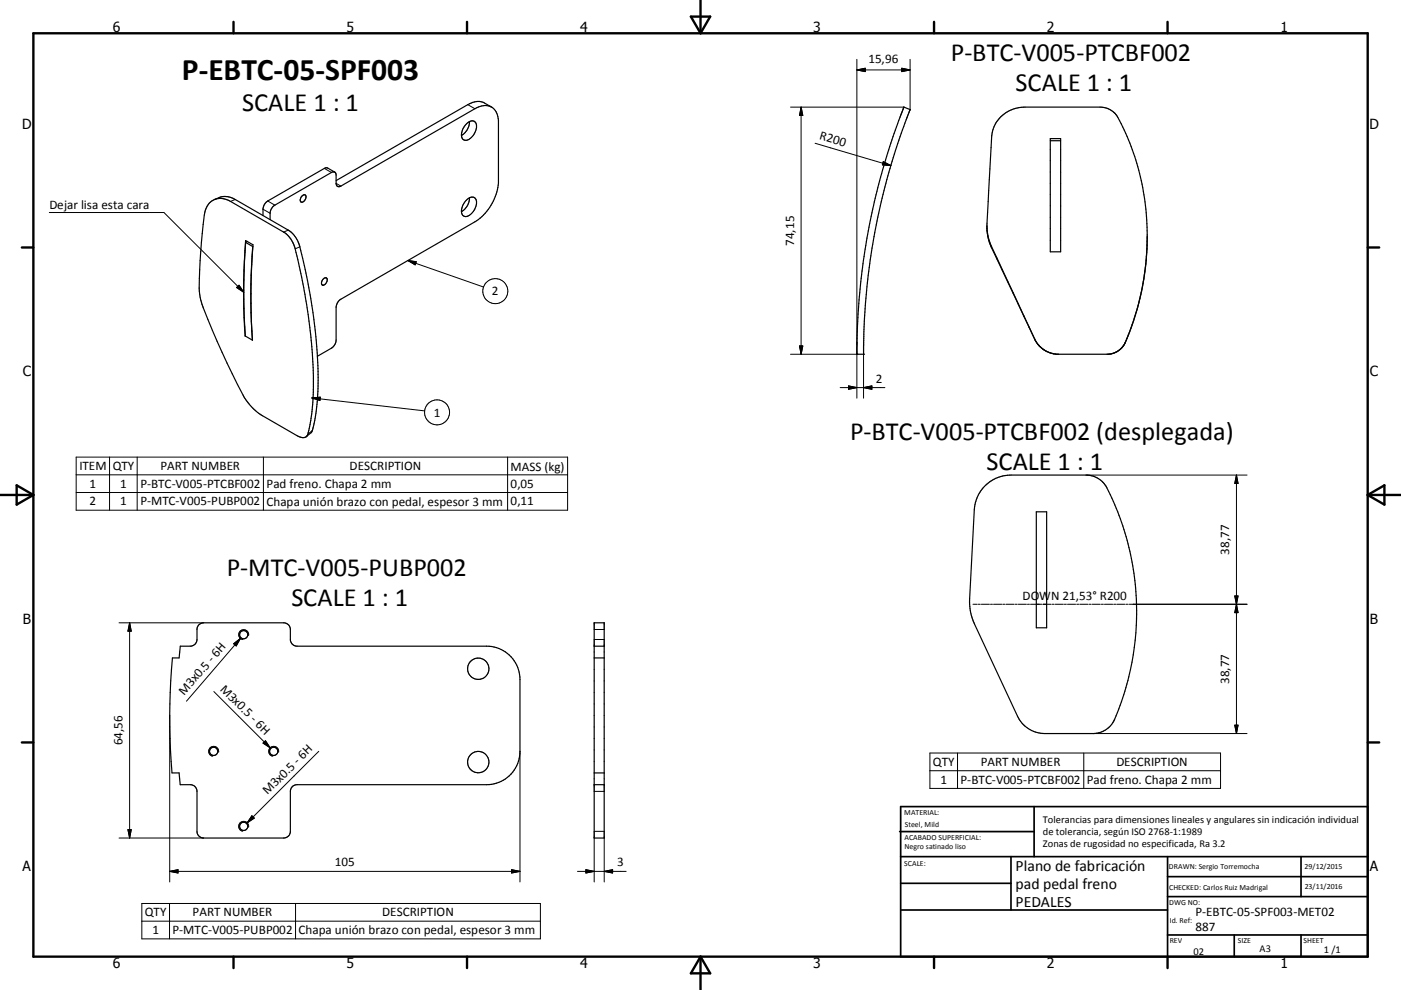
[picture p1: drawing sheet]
<svg xmlns="http://www.w3.org/2000/svg" width="420mm" height="297mm" viewBox="0 0 420 297" stroke-linecap="round" stroke-linejoin="round" font-family="sans-serif">
<g fill="none" stroke="#000" stroke-width=".36">
<path d="M139.6 37.5a2.1 2.1 0 0 1 2.8-1 3.7 3.7 0 0 1-1 4.7 1.68 1.68 0 0 1-2.9 .2 4.1 4.1 0 0 1 1.1-3.9zM140.8 36.5a4.9 4.9 0 0 1-2.5 4.1M147.4 32.1l-2.1-1.2a4.8 4.8 0 0 0-5.1 .5l-39.4 22.8M271 32.2l-4.9 13.8a201.8 201.8 0 0 0-8.1 39.7l-.8 8.5-.3 12.1h2l.2-8.3a197.4 197.4 0 0 1 3.6-30.5l1.5-6.9a197 197 0 0 1 8.4-27.2l.2-.5M271 32.1v.1M271 32.1l1.8 .8M272.8 32.9h.1M64.3 59.9l1.4-.6a5.5 5.5 0 0 1 4.8 .5l15.9 9.2a8.2 8.2 0 0 1 3.5 5l2.3 10.1 1.2 6.6 1.1 8.3 .7 7.9M90.6 58.7a.69 .69 0 0 1 1.1-.1 .69 .69 0 0 1-.1 1 .9 .9 0 0 1-.6 .9 .9 .9 0 0 1-1-.2l.2-1zM100.4 51.6l-2.3-1.3-.6 .1-17.2 9.9a3.2 3.2 0 0 0-1.5 2.5v1.9M140.8 59.4a4.9 4.9 0 0 1-2.5 4.1M314.9 41.6h3.1v33.9h-3.1z"/>
<path d="M314.9 42.2h3.1M63 60.7a4.9 4.9 0 0 1 6.1-.3l15.9 9.2a8.2 8.2 0 0 1 3.5 5.1l1.9 8.4a185.1 185.1 0 0 1 2.9 19l.6 8.2 .1 5.8a42.6 42.6 0 0 1-2.1 14.8 2.47 2.47 0 0 1-3-.3l-10.2-5.9a16.4 16.4 0 0 1-5.8-6.2 190.8 190.8 0 0 1-12.7-28.4l-.3-1.8a43.3 43.3 0 0 1 .1-10.1 90.8 90.8 0 0 1 1.7-15.5zM73.6 72.7l-.4 8.7-.1 8.5M73.6 72.7l2.2 1.3M74.1 72.4l-.5 .3M75.6 76.4a191.6 191.6 0 0 0 .1 25.7l-2.2-1.3M75.8 73.9v.1M81 65.9v-1.9a3 3 0 0 1 1.4-2.5l17-9.8a.85 .85 0 0 1 1-.1 .85 .85 0 0 1 .4 1v2.4a.87 .87 0 0 0 .4 .9 .87 .87 0 0 0 1-.1l40.2-23.2a4.3 4.3 0 0 1 6.4 1l.6 2.5v18.8a15.8 15.8 0 0 1-7 11.7l-40.2 23.2a3 3 0 0 0-1.4 2.4v9.8a3.1 3.1 0 0 1-1.4 2.5l-4.2 2.4M139.6 60.3a2.12 2.12 0 0 1 2.8-.9 3.7 3.7 0 0 1-1 4.7 1.69 1.69 0 0 1-2.9 .2 4.1 4.1 0 0 1 1.1-4zM295.9 68.6l1.4-27.5a9.8 9.8 0 0 1 10-9h22.5a6.1 6.1 0 0 1 5.3 3.1 75.2 75.2 0 0 1 8.7 39.6M295.9 68v.6M295.9 69.1l.5 2.8 .7 2 13.7 28.9"/>
<path d="M295.9 68.6v.5M295.9 69.1l.5 2.5 .7 1.9 9.8 21.2M343.8 75.8a78.5 78.5 0 0 1-5.1 23.7M343.9 71.1a81.2 81.2 0 0 1-4.9 27.4M73.1 92.5l.4 8.3M96.8 83.8a.68 .68 0 0 1 .9-.4 .68 .68 0 0 1 .4 .9 1.24 1.24 0 0 1-1.5 1.1 1.39 1.39 0 0 1 .2-1.6zM306.9 94.8l1.7 3.5M308.6 98.2l2.2 4.5M338.7 99.5l-.8 2.1M338.7 99.6l-.3 .7M338.9 98.8l-.2 .8M73.6 100.8a179.6 179.6 0 0 1 0-28.6l2.3 1.2a179.7 179.7 0 0 0-.2 28.6"/>
<path d="M73.6 100.8h-.1M95.2 106.9a67.1 67.1 0 0 1-1.6 22.3l-.2 .5-1.6 1.3M310.8 102.7l1.8 2M311.6 103.8l1 .9M312.6 104.7l2.3 1.2M312.6 104.7l1.3 .8M314.4 105.7l.5 .2M334.5 105.7l-2.1 .6h-15.5l-2-.4M334.5 105.7l-2.2 .6M337.4 102.6l-.4 .8a6.4 6.4 0 0 1-2.5 2.3M337.9 101.6l-1.3 2.4-.7 .8-1.4 .9M337.9 101.6l-.2 .5"/>
<path d="M338.3 100.5l-.4 1.1M295.1 145.9a10.9 10.9 0 0 1 8-3.4h22.5a7 7 0 0 1 6.3 3.9 81.4 81.4 0 0 1 1.7 70.5 7 7 0 0 1-5.9 3.2h-14.5a9.1 9.1 0 0 1-8.1-5.2l-12.9-27.6a16 16 0 0 1-1.5-7.6l1.4-26.7a11.1 11.1 0 0 1 3-7.1zM310.7 153.5h3.1v34.8h-3.1zM59.5 187.6l.5-.5 1-.3h24a2.03 2.03 0 0 1 2.1 2.1v3a2.02 2.02 0 0 0 2 2h56.8a10 10 0 0 1 10 10v21.5a10 10 0 0 1-10 10h-56.8a1.97 1.97 0 0 0-2 2v12a1.98 1.98 0 0 1-2.1 2h-24a2.02 2.02 0 0 1-1.9-2v-12a2.02 2.02 0 0 0-2.1-2h-3l-.3-3.5h-2.1a198.3 198.3 0 0 1 .1-34.5h2l.4-3.5h2.9a2.03 2.03 0 0 0 2.1-2v-3.4zM178.1 186.8h3v64.6h-3zM178.1 193.9h3M178.1 197.4h3M178.1 235.4h3M178.1 231.9h3"/>
<circle cx="73.1" cy="190.4" r="1.23"/>
<circle cx="143.4" cy="200.6" r="3.2"/>
<circle cx="64" cy="225.4" r="1.23"/>
<circle cx="82.1" cy="225.4" r="1.23"/>
<circle cx="143.4" cy="228.6" r="3.2"/>
<circle cx="73.1" cy="247.9" r="1.23"/>
</g>
<g fill="none" stroke="#000" stroke-width=".3">
<path d="M256.9 17.8v101.7M272.8 17.8v15.1M140.2 31.4l2.2 1.2M237 32.1h34M240.2 32.1v74.2M240.2 32.1l.5 2.5h-1zM256.9 21h15.9M256.9 21l2.5-.5v1zM270.4 20.5l2.4 .5-2.4 .5zM70.5 59.8l-1.4 .6M97.2 50.5l2.2 1.2M100.8 55l1.4 .8"/>
<path d="M244.4 43l22.7 6.7M264.8 48.5l2.3 1.2-2.6-.2zM14.8 63.8h34.4l23.9 23.9M78.8 62.8l2.2 1.2M80.3 60.3l2.1 1.2M86.4 69l-1.4 .6M89.9 74l-1.4 .7M122.3 78.2l22.7 7.9M122.3 78.2l2.5 .3-.3 1zM70.9 86.3l.8-.7 1.4 2.1zM93.5 119.4l33.8 3.9M93.5 119.4l2.5-.2-.1 .9z"/>
<path d="M237 106.3h19.9M239.7 103.8h1l-.5 2.5zM251.9 116.3h13.4M254.4 115.8l2.5 .5-2.5 .5zM258.9 116.3l2.5-.5v1zM258.9 106.3v13.2M22.8 137.1h147.4v16h-147.4zM32.8 137.1v16M41.1 137.1v16M79 137.1v16M93.6 129.2l-1.3 1.1M152.2 137.1v16"/>
<path d="M22.8 142.5h147.4M22.8 147.8h147.4M325.6 142.5h48.3M370.7 142.5v77.6M370.7 142.5l.5 2.5h-1zM370.2 178.8h1l-.5 2.5zM35.7 186.8h25.3M38.9 186.8v64.6M38.9 186.8l.4 2.6h-.9zM70.1 193.1l2-1.6-1.3 2.3zM72.1 191.5l-16.2 18.9M74.5 190.7a1.5 1.5 0 0 0-1.2-1.8 1.5 1.5 0 0 0-1.7 1.2 1.5 1.5 0 0 0 1.2 1.8"/>
<path d="M178.1 191.9h3M178.1 188.9h3M291.7 181.3h1.3M293.3 181.3h.6M294.2 181.3h2.5M297 181.3h.6M297.9 181.3h2.4M300.6 181.3h.7M301.6 181.3h2.4M304.3 181.3h.7M305.3 181.3h2.4M308 181.3h.6"/>
<path d="M308.9 181.3h3.4M312.7 181.3h2.4M315.4 181.3h.6M316.3 181.3h2.5M319.1 181.3h.6M320 181.3h2.5M322.8 181.3h.6M323.7 181.3h2.5M326.5 181.3h.6M327.4 181.3h2.5M330.2 181.3h.6M331.1 181.3h2.5"/>
<path d="M333.9 181.3h.6M334.8 181.3h2.5M337.6 181.3h.6M338.5 181.3h35.4M370.7 181.3l.5 2.5h-1zM50.9 214.6v50M64.1 207.5l16.9 16.8M370.2 217.6h1l-.5 2.5zM65.5 225.7a1.5 1.5 0 0 0-1.2-1.8 1.5 1.5 0 0 0-1.7 1.2 1.5 1.5 0 0 0 1.2 1.8M78.9 222.9l.7-.7 1.4 2.1zM81 224.4a1.5 1.5 0 0 0 .8 2.5M81 224.4a1.49 1.49 0 0 1 1.7-.3 1.49 1.49 0 0 1 .8 1.6"/>
<path d="M95.6 225.4l-21.5 21.4M155.9 225.4v39.2M178.1 237.4h3M278.8 225.9h87.1v10.6h-87.1zM278.8 231.2h87.1M287.1 225.9v10.6M324.9 225.9v10.6M327.7 220.1h46.2M35.7 251.4h25.3M38.4 248.9h.9l-.4 2.5zM74.1 246.8a1.5 1.5 0 0 0-2.4 .4 1.5 1.5 0 0 0 1.1 2.2M74.1 246.8l.4 .8v.6"/>
<path d="M75.5 244.7l.7 .7-2.1 1.4zM178.1 249.4h3M178.1 251.4v13.2M181.1 251.4v13.2M42.5 271.1h119.5v10.6h-119.5zM42.5 276.4h119.5M50.8 271.1v10.6M50.9 261.4h105M50.9 261.4l2.5-.5v1zM88.6 271.1v10.6M153.4 260.9l2.5 .5-2.5 .5zM173.1 261.4h14.6"/>
<path d="M175.7 260.9l2.4 .5-2.4 .5zM181.1 261.4l2.6-.5v1z"/>
<circle cx="148.5" cy="87.4" r="3.7"/>
<circle cx="131" cy="123.7" r="3.8"/>
</g>
<g fill="#000">
<circle cx="256.9" cy="106.3" r=".18"/>
<circle cx="258.9" cy="106.3" r=".18"/>
</g>
<g fill="none" stroke="#000" stroke-width=".71">
<path d="M10 10h400v277h-400zM70 6.6v3.4M140 6.6v3.4M207.1 5h5.8l-2.9 5zM210 0v10M280 6.6v3.4M350 6.6v3.4M6.6 74.2h3.4M410 74.2h3.5M0 148.5h10M5 145.6l5 2.9-5 2.9zM410 148.5h10.1"/>
<path d="M410 148.5l5.1-2.9v5.8zM6.6 222.7h3.4M410 222.7h3.5M70 287v3.4M140 287v3.4M210 287v10M210 287l2.9 5h-5.8zM280 287v3.4M350 287v3.4"/>
</g>
<g fill="none" stroke="#000" stroke-width=".51">
<path d="M269.7 249.5h40.3M270 242h140v45h-140zM270 257h140M303.1 257v16M310 242v15M350 257v30M390.1 257v12M270 265h33.1M270 273h80M350 269h60M350 263h60M350 280.5h60"/>
<path d="M370 280.5v6.5M390.1 280.5v6.5"/>
</g>
<g fill="#000" stroke="#000" stroke-width=".3">
<path d="M240.2 32.1l.5 2.5h-1zM256.9 21l2.5-.5v1zM270.4 20.5l2.4 .5-2.4 .5zM264.8 48.5l2.3 1.2-2.6-.2zM122.3 78.2l2.5 .3-.3 1zM70.9 86.3l.8-.7 1.4 2.1zM93.5 119.4l2.5-.2-.1 .9zM239.7 103.8h1l-.5 2.5zM254.4 115.8l2.5 .5-2.5 .5zM258.9 116.3l2.5-.5v1zM370.7 142.5l.5 2.5h-1zM370.2 178.8h1l-.5 2.5z"/>
<path d="M38.9 186.8l.4 2.6h-.9zM70.1 193.1l2-1.6-1.3 2.3zM370.7 181.3l.5 2.5h-1zM370.2 217.6h1l-.5 2.5zM78.9 222.9l.7-.7 1.4 2.1zM38.4 248.9h.9l-.4 2.5zM75.5 244.7l.7 .7-2.1 1.4zM50.9 261.4l2.5-.5v1zM153.4 260.9l2.5 .5-2.5 .5zM175.7 260.9l2.4 .5-2.4 .5zM181.1 261.4l2.6-.5v1z"/>
</g>
<text font-size="9.4" x="54.5" y="23.9">P-EBTC-05-SPF003</text>
<g font-size="7.9">
<text x="285.1" y="18.2">P-BTC-V005-PTCBF002</text>
<text x="304.5" y="27.3">SCALE 1 : 1</text>
<text x="72.6" y="33.4">SCALE 1 : 1</text>
<text x="254.8" y="132.1">P-BTC-V005-PTCBF002 (desplegada)</text>
<text x="295.7" y="141.1">SCALE 1 : 1</text>
<text x="68" y="172.7">P-MTC-V005-PUBP002</text>
<text x="87.4" y="181.7">SCALE 1 : 1</text>
</g>
<g font-size="4.7">
<text x="304.5" y="261.2">Plano de fabricación</text>
<text x="304.5" y="266.6">pad pedal freno</text>
<text x="304.5" y="272">PEDALES</text>
</g>
<g font-size="4.2">
<text x="33.9" y="9.6">6</text>
<text x="103.9" y="9.6">5</text>
<text x="173.9" y="9.6">4</text>
<text x="243.8" y="9.6">3</text>
<text x="313.9" y="9.6">2</text>
<text x="383.9" y="9.6">1</text>
<text x="6.7" y="38.7">D</text>
<text x="410.5" y="38.7">D</text>
<text x="6.9" y="112.9">C</text>
<text x="410.7" y="112.9">C</text>
<text x="6.9" y="187.1">B</text>
<text x="410.7" y="187.1">B</text>
<text x="6.8" y="261.4">A</text>
<text x="410.7" y="261.4">A</text>
<text x="33.9" y="290.4">6</text>
<text x="103.9" y="290.4">5</text>
<text x="173.9" y="290.4">4</text>
<text x="243.8" y="290.4">3</text>
<text x="313.9" y="290.4">2</text>
<text x="383.9" y="290.4">1</text>
</g>
<g font-size="3.9">
<text x="260.3" y="19">15,96</text>
<text x="245.5" y="41.7" transform="rotate(16 245.5 41.7)">R200</text>
<text x="14.8" y="62.7">Dejar lisa esta cara</text>
<text x="238.1" y="73.7" transform="rotate(-90 238.1 73.7)">74,15</text>
<text x="147.5" y="88.6">2</text>
<text x="262.6" y="114.8">2</text>
<text x="130" y="125">1</text>
<text x="23.8" y="141.1">ITEM</text>
<text x="33.8" y="141.1">QTY</text>
<text x="48.1" y="141.1">PART NUMBER</text>
<text x="104.8" y="141.1">DESCRIPTION</text>
<text x="153.1" y="141.2">MASS (kg)</text>
<text x="26.8" y="146.4">1</text>
<text x="36" y="146.4">1</text>
<text x="42.1" y="146.4">P-BTC-V005-PTCBF002</text>
<text x="79.9" y="146.5">Pad freno. Chapa 2 mm</text>
<text x="153.1" y="146.4">0,05</text>
<text x="26.8" y="151.6">2</text>
<text x="36" y="151.6">1</text>
<text x="42.1" y="151.6">P-MTC-V005-PUBP002</text>
<text x="79.9" y="151.7">Chapa unión brazo con pedal, espesor 3 mm</text>
<text x="153.1" y="151.6">0,11</text>
<text x="368.6" y="166.4" transform="rotate(-90 368.6 166.4)">38,77</text>
<text x="306.6" y="180">DO</text>
<text x="311.6" y="180">WN 21,53° R200</text>
<text x="55.2" y="208.8" transform="rotate(-49 55.2 208.8)">M3x0.5 - 6H</text>
<text x="65.8" y="206.9" transform="rotate(45 65.8 206.9)">M3x0.5 - 6H</text>
<text x="368.6" y="205.1" transform="rotate(-90 368.6 205.1)">38,77</text>
<text x="36.7" y="223.6" transform="rotate(-90 36.7 223.6)">64,56</text>
<text x="279.7" y="229.9">QTY</text>
<text x="294" y="229.8">PART NUMBER</text>
<text x="334.7" y="229.9">DESCRIPTION</text>
<text x="80.2" y="238.6" transform="rotate(-45 80.2 238.6)">M3x0.5 - 6H</text>
<text x="281.9" y="235.1">1</text>
<text x="288" y="235.1">P-BTC-V005-PTCBF002</text>
<text x="325.8" y="235.2">Pad freno. Chapa 2 mm</text>
<text x="100.4" y="259.8">105</text>
<text x="185" y="259.8">3</text>
<text x="43.4" y="274.9">QTY</text>
<text x="57.7" y="274.9">PART NUMBER</text>
<text x="114.6" y="274.9">DESCRIPTION</text>
<text x="358.4" y="274.9">P-EBTC-05-SPF003-MET02</text>
<text x="45.7" y="280.2">1</text>
<text x="51.7" y="280.2">P-MTC-V005-PUBP002</text>
<text x="89.5" y="280.3">Chapa unión brazo con pedal, espesor 3 mm</text>
<text x="358.4" y="279.4">887</text>
</g>
<g font-size="3.1">
<text x="312.7" y="246.8">Tolerancias para dimensiones lineales y angulares sin indicación individual</text>
<text x="312.7" y="250.4">de tolerancia, según ISO 2768-1:1989</text>
<text x="312.7" y="254">Zonas de rugosidad no especificada, Ra 3.2</text>
<text x="357.8" y="286.5">02</text>
<text x="377.6" y="285.6">A3</text>
<text x="396.9" y="285.9">1 /1</text>
</g>
<g font-size="2.4">
<text x="271.1" y="244.4">MATERIAL:</text>
<text x="271.2" y="252">ACABADO SUPERFICIAL:</text>
<text x="271.3" y="248">Steel, Mild</text>
<text x="271.2" y="254.7">Negro satinado liso</text>
<text x="271.1" y="259.7">SCALE:</text>
<text x="350.4" y="260.8">DRAWN: Sergio Torremocha</text>
<text x="391.1" y="260.6">29/12/2015</text>
<text x="350.5" y="266.9">CHECKED: Carlos Ruiz Madrigal</text>
<text x="391.2" y="266.7">23/11/2016</text>
<text x="350.5" y="271.4">DWG NO:</text>
<text x="350.7" y="276.9">Id. Ref:</text>
<text x="350.7" y="282.8">REV</text>
<text x="371.1" y="282.9">SIZE</text>
<text x="390.8" y="283">SHEET</text>
</g>
</svg>
